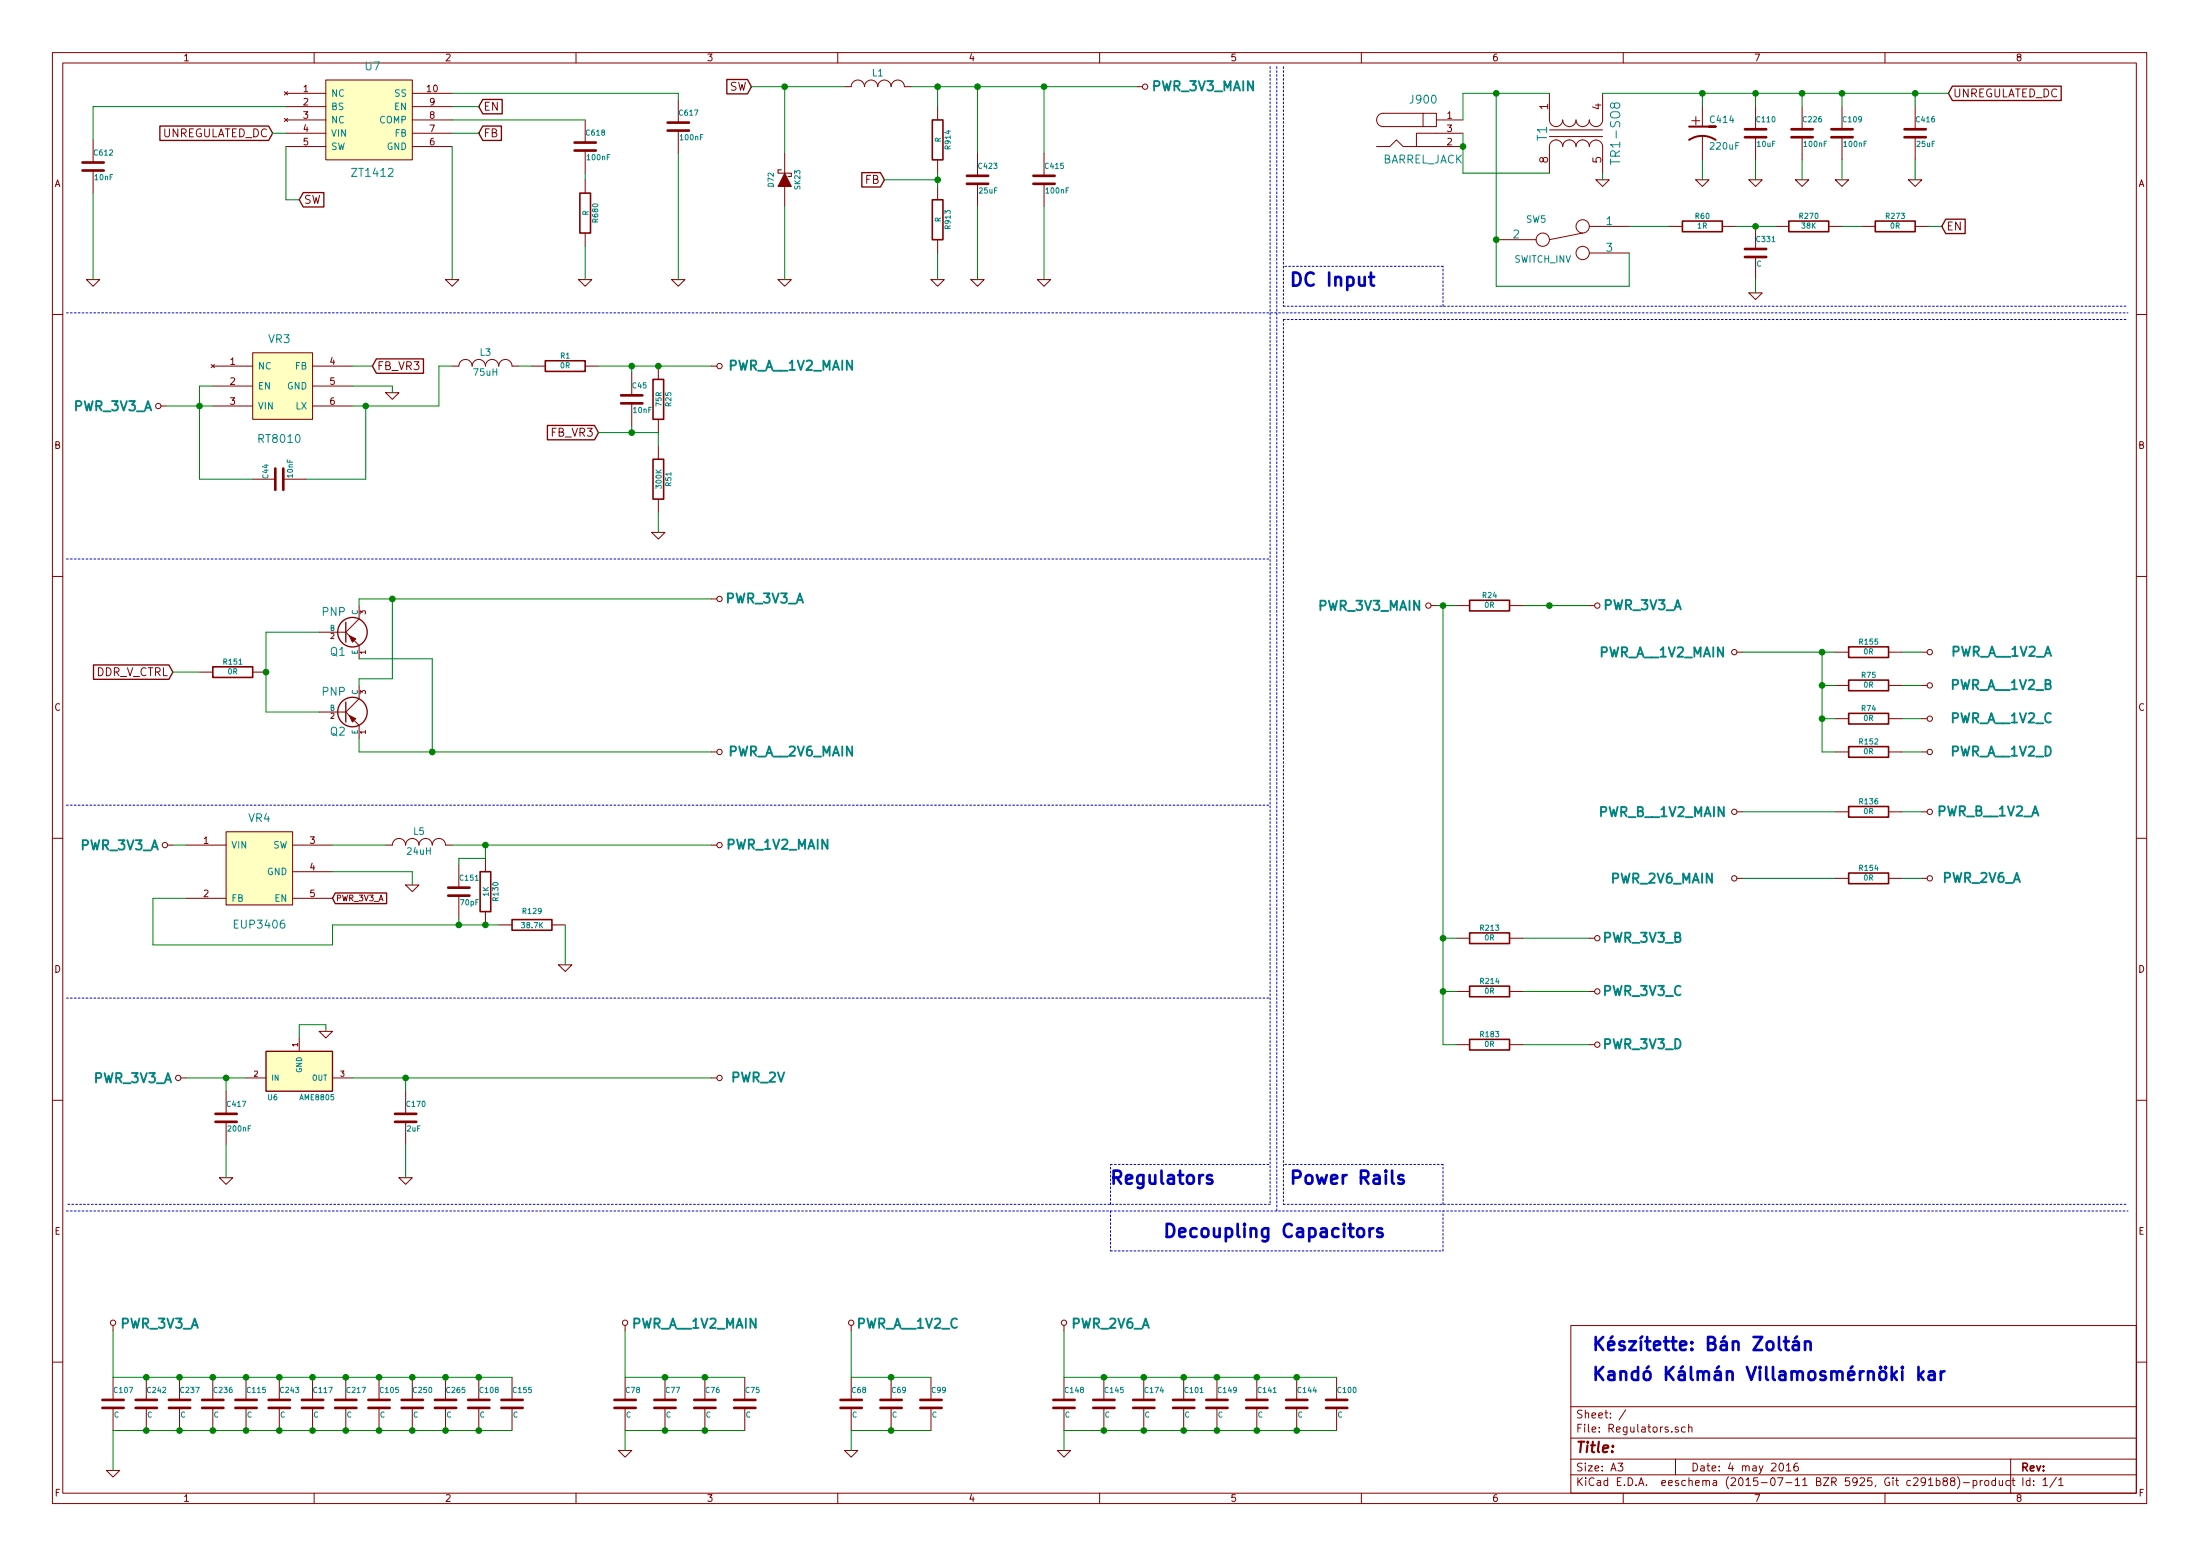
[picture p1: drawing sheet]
<svg xmlns="http://www.w3.org/2000/svg" width="420mm" height="297mm" viewBox="0 0 420 297" stroke-linecap="round" stroke-linejoin="round" font-family="sans-serif">
<g fill="none" stroke="#840000" stroke-width=".19">
<path d="M10 10h400v277h-400zM12 12h396v273.1h-396zM54.3 17.5l.6 .6M54.6 17.8h7.6M54.9 17.5l-.6 .6M60 10v2M62.2 15.3h16.5v15.2h-16.5zM78.7 17.8h7.7M110 10v2M129.5 19.1v4.3M160 10v2M161.3 16.5h1.3a1.27 1.27 0 0 1 1.2-1.2 1.27 1.27 0 0 1 1.3 1.2 1.27 1.27 0 0 1 1.3-1.2 1.27 1.27 0 0 1 1.2 1.2 1.27 1.27 0 0 1 1.3-1.2 1.27 1.27 0 0 1 1.3 1.2 1.27 1.27 0 0 1 1.2-1.2 1.27 1.27 0 0 1 1.3 1.2h1.3"/>
<path d="M210 10v2M217.2 16.5h1M260 10v2M295.9 17.8v5.1a1.27 1.27 0 0 0 1.3 1.3 1.27 1.27 0 0 0 1.2-1.3 1.27 1.27 0 0 0 1.3 1.3 1.27 1.27 0 0 0 1.3-1.3 1.27 1.27 0 0 0 1.3 1.3 1.27 1.27 0 0 0 1.2-1.3 1.27 1.27 0 0 0 1.3 1.3 1.27 1.27 0 0 0 1.3-1.3v-5.1M310 10v2M360 10v2M17.8 26.7v4.3M17.8 32.5v4.4M54.3 22.6l.6 .6M54.6 22.9h7.6M54.6 28h7.6M54.6 25.4h7.6"/>
<path d="M54.6 20.4h7.6M54.9 22.6l-.6 .6M78.7 22.9h7.7M78.7 28h7.7M78.7 25.4h7.7M78.7 20.4h7.7M111.8 22.9v4.3M111.8 28.7v4.4M111.8 34.3v2.6M129.5 24.9v4.3M149.9 29.2v3.9M149.9 35.6v3.8"/>
<path d="M179.1 20.4v2.5M179.1 30.5v2.6M179.1 35.6v2.5M186.7 29.2v4.4M186.7 35.1v4.3M199.4 29.2v4.4M199.4 35.1v4.3M262.9 28h2.5l1.3-1.3 1.3 1.3h11.4M271.8 21.6h2.5v2.6h-2.5zM271.8 21.6h-7.6a1.27 1.27 0 0 0-1.3 1.3 1.27 1.27 0 0 0 1.3 1.3h7.6M274.3 22.9h5.1M279.4 25.4h-8.9v2.6"/>
<path d="M295.9 33.1v-5.1a1.27 1.27 0 0 1 1.3-1.3 1.27 1.27 0 0 1 1.2 1.3 1.27 1.27 0 0 1 1.3-1.3 1.27 1.27 0 0 1 1.3 1.3 1.27 1.27 0 0 1 1.3-1.3 1.27 1.27 0 0 1 1.2 1.3 1.27 1.27 0 0 1 1.3-1.3 1.27 1.27 0 0 1 1.3 1.3v5.1M295.9 24.8h10.2M295.9 26.1h10.2M304.8 34.3h2.5l-1.2 1.3zM323.8 34.3h2.6l-1.3 1.3zM325.1 20.4v3.8M325.1 25.9v4.6M334 34.3h2.5l-1.2 1.3zM335.3 20.4v4.3M335.3 26.2v4.3M342.9 34.3h2.5l-1.2 1.3zM344.2 20.4v4.3"/>
<path d="M344.2 26.2v4.3M350.5 34.3h2.6l-1.3 1.3zM351.8 20.4v4.3M351.8 26.2v4.3M364.5 34.3h2.5l-1.2 1.3zM365.8 20.4v4.3M365.8 26.2v4.3M16.5 53.4h2.5l-1.2 1.2zM85.1 53.4h2.5l-1.2 1.2zM110.5 53.4h2.5l-1.2 1.2zM111.8 44.5v2.5M128.3 53.4h2.5l-1.3 1.2z"/>
<path d="M148.6 53.4h2.5l-1.2 1.2zM177.8 53.4h2.5l-1.2 1.2zM179.1 45.8v2.5M185.4 53.4h2.6l-1.3 1.2zM198.1 53.4h2.6l-1.3 1.2zM285.7 45.8h7.7M302.3 44.5l-6.4 1.3M303.5 43.2h7.6M303.5 48.3h7.6M318.8 43.2h2.5M328.9 43.2h2.6M334 55.9h2.5l-1.2 1.3z"/>
<path d="M335.3 43.2v4.3M335.3 49.1v4.3M339.1 43.2h2.5M349.2 43.2h2.6M355.6 43.2h2.5M365.8 43.2h2.5M10 60h2M30.7 77.5h1M40.3 69.6l.6 .6M40.6 69.9h7.7M40.6 73.7h7.7M40.6 77.5h7.7"/>
<path d="M40.9 69.6l-.6 .6M48.3 67.3h11.4v12.7h-11.4zM59.7 69.9h7.6M59.7 73.7h7.6M59.7 77.5h7.6M73.7 75h2.5l-1.3 1.2zM86.4 69.9h1.2a1.27 1.27 0 0 1 1.3-1.3 1.27 1.27 0 0 1 1.3 1.3 1.27 1.27 0 0 1 1.2-1.3 1.27 1.27 0 0 1 1.3 1.3 1.27 1.27 0 0 1 1.3-1.3 1.27 1.27 0 0 1 1.2 1.3 1.27 1.27 0 0 1 1.3-1.3 1.27 1.27 0 0 1 1.3 1.3h1.3M101.6 69.9h2.5M111.8 69.9h2.5M120.6 71.2v4.3M120.6 77v4.3M125.7 69.9v2.5"/>
<path d="M135.9 69.9h1M408 60h2M48.3 91.5h4.3M54.1 91.5h4.3M125.7 80v2.6M125.7 85.1v2.6M125.7 95.3v2.5M10 110h2M68.6 115.6v2.5l-2.6 2.6M124.5 101.6h2.5l-1.3 1.3zM135.9 114.3h1M273.3 115.6h1"/>
<path d="M278.1 115.6h2.6M288.3 115.6h2.5M303.5 115.6h1M408 110h2M38.1 128.3h2.5M48.3 128.3h2.5M61 120.7h5M61 135.9h5M66 120.7l.7 .6M66 135.9l.7 .7M67.7 122.3l.9 .9v2.6M67.7 137.6l.9 .9v2.5"/>
<path d="M68.6 130.8v2.6l-2.6 2.5M331.7 124.5h1M350.5 124.5h2.6M350.5 130.8h2.6M350.5 137.2h2.6M360.7 124.5h2.5M360.7 130.8h2.5M360.7 137.2h2.5M367 124.5h1M367 130.8h1M367 137.2h1M43.2 158.8h12.7v14h-12.7z"/>
<path d="M135.9 143.5h1M331.7 155h1M350.5 155h2.6M350.5 143.5h2.6M360.7 155h2.5M360.7 143.5h2.5M367 143.5h1M367 155h1M10 160h2M32 161.3h1M35.6 161.3h7.6M35.6 171.5h7.6"/>
<path d="M55.9 161.3h7.6M55.9 171.5h7.6M55.9 166.4h7.6M73.7 161.3h1.2a1.27 1.27 0 0 1 1.3-1.2 1.27 1.27 0 0 1 1.3 1.2 1.27 1.27 0 0 1 1.2-1.2 1.27 1.27 0 0 1 1.3 1.2 1.27 1.27 0 0 1 1.3-1.2 1.27 1.27 0 0 1 1.2 1.2 1.27 1.27 0 0 1 1.3-1.2 1.27 1.27 0 0 1 1.3 1.2h1.3M77.5 168.9h2.5l-1.3 1.3zM87.6 165.1v4.4M87.6 171v4.3M92.7 163.9v2.5M92.7 174v2.6M95.2 176.6h2.6M105.4 176.6h2.5M135.9 161.3h1"/>
<path d="M278.1 179.1h2.6M288.3 179.1h2.5M303.5 179.1h1M331.7 167.7h1M350.5 167.7h2.6M360.7 167.7h2.5M367 167.7h1M408 160h2M57.1 198.2v2.5M61 196.9h2.5l-1.3 1.3zM106.7 184.2h2.5l-1.3 1.3zM278.1 189.3h2.6"/>
<path d="M278.1 199.4h2.6M288.3 189.3h2.5M288.3 199.4h2.5M303.5 199.4h1M303.5 189.3h1M10 210h2M34.5 205.8h1.1M43.2 208.3v4.3M43.2 214.2v4.3M47 205.8h3.8M63.5 205.8h3.8M77.5 208.3v4.3"/>
<path d="M77.5 214.2v4.3M135.9 205.8h1M408 210h2M41.9 224.8h2.5l-1.2 1.3zM76.2 224.8h2.5l-1.2 1.3zM21.6 253v1M119.4 253v1M162.6 253v1M203.2 253v1M300 253h108v32.1h-108zM10 260h2M21.6 262.9v4.3"/>
<path d="M21.6 268.8v4.3M27.9 262.9v4.3M27.9 268.8v4.3M34.3 262.9v4.3M34.3 268.8v4.3M40.6 262.9v4.3M40.6 268.8v4.3M47 262.9v4.3M47 268.8v4.3M53.3 262.9v4.3M53.3 268.8v4.3M59.7 262.9v4.3"/>
<path d="M59.7 268.8v4.3M66 262.9v4.3M66 268.8v4.3M72.4 262.9v4.3M72.4 268.8v4.3M78.7 262.9v4.3M78.7 268.8v4.3M85.1 262.9v4.3M85.1 268.8v4.3M91.4 262.9v4.3M91.4 268.8v4.3M97.8 262.9v4.3"/>
<path d="M97.8 268.8v4.3M118.1 276.9h2.5l-1.2 1.3zM119.4 262.9v4.3M119.4 268.8v4.3M127 262.9v4.3M127 268.8v4.3M134.6 262.9v4.3M134.6 268.8v4.3M142.2 262.9v4.3M142.2 268.8v4.3M161.3 276.9h2.5l-1.2 1.3zM162.6 262.9v4.3"/>
<path d="M162.6 268.8v4.3M170.2 262.9v4.3M170.2 268.8v4.3M177.8 262.9v4.3M177.8 268.8v4.3M201.9 276.9h2.6l-1.3 1.3zM203.2 262.9v4.3M203.2 268.8v4.3M210.8 262.9v4.3M210.8 268.8v4.3M218.4 262.9v4.3M218.4 268.8v4.3"/>
<path d="M226.1 262.9v4.3M226.1 268.8v4.3M232.4 262.9v4.3M232.4 268.8v4.3M240 262.9v4.3M240 268.8v4.3M247.6 262.9v4.3M247.6 268.8v4.3M255.3 262.9v4.3M255.3 268.8v4.3M300 278.5h108M300 274.5h108"/>
<path d="M300 268.5h108M309 279.3h.9l-.5 .6 .5 .1v.7l-.2 .1-.7-.1M310.5 269.1l-1.3 2M320 278.5v3M320.5 272.5a.37 .37 0 0 0-.6 .1l.1 .2 .5 .2 .1 .1-.3 .3-.4-.1M321.8 272.5l-.4-.1-.3 .3 .1 .6 .2 .1 .4-.1M322.5 272.5l.2-.1 .4 .1v.9M322.5 271.9v1.5M339.9 279.5l.2-.2a.81 .81 0 0 1 .6 .6 .81 .81 0 0 1-.3 .8l-.1 .1a.79 .79 0 0 1-.4-1.3zM341.2 279.7l.4-.4v1.5M343.3 279.3a.59 .59 0 0 0-.7 .6l.1 .8 .2 .1 .5-.1 .1-.5-.2-.3h-.4l-.3 .3M384 278.5v6.6"/>
<path d="M408 260h2M20.3 280.7h2.6l-1.3 1.3zM60 285.1v1.9M110 285.1v1.9M160 285.1v1.9M210 285.1v1.9M260 285.1v1.9M300 281.5h108M310 285.1v1.9M341.2 280.8h.8M360 285.1v1.9M367.7 282.7l-.2 .3h-.3l-.3-.3 .1-.5 .5-.1 .2 .2a1.19 1.19 0 0 1-.2 1.2l-.5 .1"/>
<path d="M368.3 282.5l.4-.4v1.5M368.3 283.6h.9M369.8 282.7l.4-.1 .3 .3-.1 .6h-.6M369.8 282.1v1.5M371.3 282.7l-.2-.2v-.2l.2-.2 .5 .1 .1 .2v.2l-.6 .1-.2 .3v.5l.2 .1h.4l.2-.3v-.3l-.2-.3M372.8 282.7l-.3-.2 .1-.2 .2-.2 .4 .1 .2 .2-.1 .2-.5 .1-.3 .3 .1 .5 .2 .1h.3l.3-.3v-.3l-.3-.3M373.8 281.9a1.71 1.71 0 0 1 0 2.3M375 283h1.1M376.8 282.7l.5-.1 .2 .3-.1 .6h-.6M376.8 282.6v1.5M378.2 282.6v1M378.6 282.6l-.4 .3"/>
<path d="M379.1 282.7l.2-.1 .5 .1v.6l-.1 .2-.4 .1-.2-.1zM381.1 282.7l-.4-.1-.3 .3 .1 .6 .2 .1 .4-.1M381.1 282.1v1.5M381.8 282.6l.1 .9 .3 .1 .2-.1M382.4 282.6v1M383.8 282.7l-.4-.1-.3 .3 .1 .6 .2 .1 .4-.1M384.3 282.6h.5M384.5 282.1v1.3l.3 .2M392.7 282l-1.2 2M393.2 282.5l.4-.4v1.5M393.2 283.6h.8"/>
<circle cx="218.7" cy="16.5" r=".51"/>
<circle cx="294.6" cy="45.8" r="1.27"/>
<circle cx="302.3" cy="48.3" r="1.27"/>
<circle cx="302.3" cy="43.2" r="1.27"/>
<circle cx="30.2" cy="77.5" r=".51"/>
<circle cx="137.4" cy="69.9" r=".51"/>
<circle cx="137.4" cy="114.3" r=".51"/>
<circle cx="272.8" cy="115.6" r=".51"/>
<circle cx="305.1" cy="115.6" r=".51"/>
<circle cx="331.2" cy="124.5" r=".51"/>
<circle cx="368.6" cy="130.8" r=".51"/>
<circle cx="368.6" cy="124.5" r=".51"/>
<circle cx="368.6" cy="137.2" r=".51"/>
<circle cx="137.4" cy="143.5" r=".51"/>
<circle cx="331.2" cy="155" r=".51"/>
<circle cx="368.6" cy="155" r=".51"/>
<circle cx="368.6" cy="143.5" r=".51"/>
<circle cx="31.5" cy="161.3" r=".51"/>
<circle cx="137.4" cy="161.3" r=".51"/>
<circle cx="305.1" cy="179.1" r=".51"/>
<circle cx="331.2" cy="167.7" r=".51"/>
<circle cx="368.6" cy="167.7" r=".51"/>
<circle cx="305.1" cy="189.3" r=".51"/>
<circle cx="305.1" cy="199.4" r=".51"/>
<circle cx="34" cy="205.8" r=".51"/>
<circle cx="137.4" cy="205.8" r=".51"/>
<circle cx="21.6" cy="252.5" r=".51"/>
<circle cx="119.4" cy="252.5" r=".51"/>
<circle cx="162.6" cy="252.5" r=".51"/>
<circle cx="203.2" cy="252.5" r=".51"/>
</g>
<path d="M322.6 26.7a4.6 4.6 0 0 1 5.1 0M322.6 24.2h5.1h-1.3" fill="none" stroke="#840000" stroke-width=".38"/>
<g fill="none" stroke="#840000" stroke-width=".51">
<path d="M15.7 32.5h4.1M15.7 31h4.1M109.7 28.7h4.1M109.7 27.2h4.1M127.5 24.9h4.1M127.5 23.4h4.1M184.7 35.1h4M184.7 33.6h4M197.4 35.1h4M197.4 33.6h4M333.2 26.2h4.1M333.2 24.7h4.1"/>
<path d="M342.1 26.2h4.1M342.1 24.7h4.1M349.8 26.2h4M349.8 24.7h4M363.7 26.2h4.1M363.7 24.7h4.1M333.2 49.1h4.1M333.2 47.5h4.1M118.6 77h4.1M118.6 75.5h4.1M52.6 89.4v4.1M54.1 89.4v4.1"/>
<path d="M85.6 171h4.1M85.6 169.5h4.1M41.1 214.2h4.1M41.1 212.6h4.1M75.4 214.2h4.1M75.4 212.6h4.1M19.6 268.8h4M19.6 267.2h4M25.9 268.8h4.1M25.9 267.2h4.1M32.3 268.8h4M32.3 267.2h4"/>
<path d="M38.6 268.8h4.1M38.6 267.2h4.1M45 268.8h4M45 267.2h4M51.3 268.8h4.1M51.3 267.2h4.1M57.7 268.8h4M57.7 267.2h4M64 268.8h4.1M64 267.2h4.1M70.4 268.8h4M70.4 267.2h4"/>
<path d="M76.7 268.8h4.1M76.7 267.2h4.1M83.1 268.8h4M83.1 267.2h4M89.4 268.8h4.1M89.4 267.2h4.1M95.8 268.8h4M95.8 267.2h4M117.3 268.8h4.1M117.3 267.2h4.1M125 268.8h4M125 267.2h4"/>
<path d="M132.6 268.8h4.1M132.6 267.2h4.1M140.2 268.8h4.1M140.2 267.2h4.1M160.5 268.8h4.1M160.5 267.2h4.1M168.1 268.8h4.1M168.1 267.2h4.1M175.8 268.8h4M175.8 267.2h4M201.2 268.8h4M201.2 267.2h4"/>
<path d="M208.8 268.8h4.1M208.8 267.2h4.1M216.4 268.8h4.1M216.4 267.2h4.1M224 268.8h4.1M224 267.2h4.1M230.4 268.8h4M230.4 267.2h4M238 268.8h4.1M238 267.2h4.1M245.6 268.8h4.1M245.6 267.2h4.1"/>
<path d="M253.2 268.8h4.1M253.2 267.2h4.1"/>
</g>
<g fill="#ffffc2" stroke="#ffffc2" stroke-width=".19">
<path d="M62.2 15.3h16.5v15.2h-16.5z"/>
<path d="M48.3 67.3h11.4v12.7h-11.4z"/>
<path d="M43.2 158.8h12.7v14h-12.7z"/>
<path d="M50.8 200.7h12.7v7.6h-12.7z"/>
</g>
<g fill="none" stroke="#840000" stroke-width=".25">
<path d="M92.2 19h3.7v2.7h-3.7l-.8-1.3zM138.8 15.2h3.9l.8 1.3-.8 1.4h-3.9zM372.9 16.4h20.7v2.8h-20.7l-.8-1.4zM30.5 24.1h20.8l.8 1.3-.8 1.4h-20.8zM57.9 36.8h3.9v2.7h-3.9l-.8-1.4zM92.2 24.1h3.6v2.7h-3.6l-.8-1.4zM164.6 33h3.5l.8 1.3-.8 1.4h-3.5zM371.6 41.8h3.7v2.8h-3.7l-.8-1.4zM71.9 68.5h9v2.8h-9l-.8-1.4zM104.5 81.2h9l.8 1.4-.8 1.4h-9zM17.9 126.9h14.4l.7 1.4-.7 1.4h-14.4zM64 170.5h9.8v2h-9.8l-.5-1z"/>
<path d="M50.8 200.7h12.7v7.6h-12.7z"/>
<circle cx="67.3" cy="135.9" r="2.82"/>
<circle cx="67.3" cy="120.7" r="2.82"/>
</g>
<g fill="#840000" stroke="#840000" stroke-width=".19">
<path d="M149.9 33.1l1.2 2.5h-2.5z"/>
<path d="M66.7 121.3l1.2 .7-.6 .6z"/>
<path d="M66.7 136.6l1.2 .6-.6 .6z"/>
</g>
<path d="M149.2 32.4h-.6v.7h2.5v.6h-.6" fill="none" stroke="#840000" stroke-width=".2"/>
<g fill="none" stroke="#840000" stroke-width=".3">
<path d="M110.7 36.9h2.1v7.6h-2.1zM178.1 22.9h2v7.6h-2zM178.1 38.1h2v7.7h-2zM321.3 42.2h7.6v2h-7.6zM341.6 42.2h7.6v2h-7.6zM358.1 42.2h7.7v2h-7.7zM104.1 68.9h7.7v2h-7.7zM124.7 72.4h2v7.6h-2zM124.7 87.7h2v7.6h-2zM280.7 114.6h7.6v2h-7.6zM40.6 127.3h7.7v2h-7.7zM353.1 123.5h7.6v2h-7.6z"/>
<path d="M353.1 129.8h7.6v2.1h-7.6zM353.1 136.2h7.6v2h-7.6zM353.1 154h7.6v2h-7.6zM353.1 142.5h7.6v2.1h-7.6zM91.7 166.4h2v7.6h-2zM97.8 175.6h7.6v2h-7.6zM280.7 178.1h7.6v2h-7.6zM353.1 166.7h7.6v2h-7.6zM280.7 188.3h7.6v2h-7.6zM280.7 198.4h7.6v2h-7.6z"/>
</g>
<g fill="none" stroke="#008400" stroke-width=".19">
<path d="M86.4 17.8h43.1v1.3M143.5 16.5h17.8M149.9 16.5v12.7M174 16.5h43.2M179.1 16.5v3.9M186.7 16.5v12.7M199.4 16.5v12.7M285.7 17.8v36.8h25.4v-6.3M295.9 17.8h-16.5v5.1M306.1 17.8h66M325.1 17.8v2.6M335.3 17.8v2.6"/>
<path d="M344.2 17.8v2.6M351.8 17.8v2.6M365.8 17.8v2.6M17.8 36.9v16.5M52.1 25.4h2.5M54.6 28v10.1h2.5M54.6 20.4h-36.8v6.3M86.4 25.4h5M86.4 28v25.4M86.4 22.9h25.4M86.4 20.4h5M111.8 33.1v1.2"/>
<path d="M129.5 29.2v24.2M149.9 39.4v14M168.9 34.3h10.2M179.1 33.1v2.5M186.7 39.4v14M199.4 39.4v14M279.4 25.4v7.7h16.5M306.1 33.1v1.2M325.1 30.5v3.8M335.3 30.5v3.8M344.2 30.5v3.8M351.8 30.5v3.8"/>
<path d="M365.8 30.5v3.8M111.8 47v6.4M179.1 48.3v5.1M311.1 43.2h7.7M331.5 43.2h7.6M335.3 53.4v2.5M351.8 43.2h3.8M368.3 43.2h2.5M31.7 77.5h8.9M40.6 73.7h-2.5v17.8h10.2M67.3 73.7h7.6v1.3M67.3 69.9h3.8"/>
<path d="M69.8 77.5v14h-11.4M86.4 69.9h-2.6v7.6h-16.5M99.1 69.9h2.5M114.3 69.9h21.6M120.6 69.9v1.3M114.3 82.6h11.4v2.5M120.6 81.3v1.3M125.7 97.8v3.8M74.9 114.3v15.3h-6.3v1.2M135.9 114.3h-67.3v1.3M274.3 115.6h3.8M275.6 115.6v83.8h2.5"/>
<path d="M290.8 115.6h12.7M33 128.3h5.1M61 120.7h-10.2v15.2h10.2M68.6 125.8h13.9v17.7M332.7 124.5h17.8M348 124.5v19h2.5M348 130.8h2.5M348 137.2h2.5M363.2 130.8h3.8M363.2 137.2h3.8M363.2 124.5h3.8M68.6 141v2.5h67.3"/>
<path d="M332.7 155h17.8M363.2 143.5h3.8M363.2 155h3.8M33 161.3h2.6M35.6 171.5h-6.4v8.9h34.3v-3.8h31.7M63.5 161.3h10.2M63.5 166.4h15.2v2.5M86.4 161.3h49.5M87.6 175.3v1.3M92.7 161.3v2.6h-5.1v1.2M107.9 176.6v7.6M275.6 179.1h2.5"/>
<path d="M290.8 179.1h12.7M332.7 167.7h17.8M363.2 167.7h3.8M62.2 196.9v-1.3h-5.1v2.6M275.6 189.3h2.5M290.8 189.3h12.7M290.8 199.4h12.7M35.6 205.8h11.4M43.2 205.8v2.5M43.2 218.5v6.3M67.3 205.8h68.6M77.5 205.8v2.5"/>
<path d="M77.5 218.5v6.3M21.6 254v8.9h76.2M119.4 254v8.9h22.8M162.6 254v8.9h15.2M203.2 254v8.9h52.1M97.8 273.1h-76.2v7.6M142.2 273.1h-22.8v3.8M177.8 273.1h-15.2v3.8M255.3 273.1h-52.1v3.8"/>
</g>
<g fill="#008400" stroke="#008400" stroke-width=".25">
<circle cx="325.1" cy="17.8" r=".51"/>
<circle cx="335.3" cy="17.8" r=".51"/>
<circle cx="344.2" cy="17.8" r=".51"/>
<circle cx="351.8" cy="17.8" r=".51"/>
<circle cx="365.8" cy="17.8" r=".51"/>
<circle cx="279.4" cy="28" r=".51"/>
<circle cx="186.7" cy="16.5" r=".51"/>
<circle cx="149.9" cy="16.5" r=".51"/>
<circle cx="179.1" cy="16.5" r=".51"/>
<circle cx="179.1" cy="34.3" r=".51"/>
<circle cx="285.7" cy="17.8" r=".51"/>
<circle cx="335.3" cy="43.2" r=".51"/>
<circle cx="285.7" cy="45.8" r=".51"/>
<circle cx="199.4" cy="16.5" r=".51"/>
<circle cx="38.1" cy="77.5" r=".51"/>
<circle cx="120.7" cy="69.9" r=".51"/>
<circle cx="120.7" cy="82.6" r=".51"/>
<circle cx="125.7" cy="69.9" r=".51"/>
<circle cx="69.9" cy="77.5" r=".51"/>
<circle cx="87.6" cy="176.6" r=".51"/>
<circle cx="43.2" cy="205.8" r=".51"/>
<circle cx="77.5" cy="205.8" r=".51"/>
<circle cx="27.9" cy="273.1" r=".51"/>
<circle cx="34.3" cy="273.1" r=".51"/>
<circle cx="40.6" cy="273.1" r=".51"/>
<circle cx="47" cy="273.1" r=".51"/>
<circle cx="53.3" cy="273.1" r=".51"/>
<circle cx="59.7" cy="273.1" r=".51"/>
<circle cx="66" cy="273.1" r=".51"/>
<circle cx="72.4" cy="273.1" r=".51"/>
<circle cx="78.7" cy="273.1" r=".51"/>
<circle cx="85.1" cy="273.1" r=".51"/>
<circle cx="91.4" cy="273.1" r=".51"/>
<circle cx="91.4" cy="262.9" r=".51"/>
<circle cx="85.1" cy="262.9" r=".51"/>
<circle cx="78.7" cy="262.9" r=".51"/>
<circle cx="72.4" cy="262.9" r=".51"/>
<circle cx="66" cy="262.9" r=".51"/>
<circle cx="59.7" cy="262.9" r=".51"/>
<circle cx="53.3" cy="262.9" r=".51"/>
<circle cx="47" cy="262.9" r=".51"/>
<circle cx="40.6" cy="262.9" r=".51"/>
<circle cx="34.3" cy="262.9" r=".51"/>
<circle cx="27.9" cy="262.9" r=".51"/>
<circle cx="127" cy="273.1" r=".51"/>
<circle cx="134.6" cy="273.1" r=".51"/>
<circle cx="127" cy="262.9" r=".51"/>
<circle cx="134.6" cy="262.9" r=".51"/>
<circle cx="170.2" cy="273.1" r=".51"/>
<circle cx="170.2" cy="262.9" r=".51"/>
<circle cx="348" cy="124.5" r=".51"/>
<circle cx="348" cy="130.8" r=".51"/>
<circle cx="348" cy="137.2" r=".51"/>
<circle cx="92.7" cy="161.3" r=".51"/>
<circle cx="50.8" cy="128.3" r=".51"/>
<circle cx="74.9" cy="114.3" r=".51"/>
<circle cx="82.6" cy="143.5" r=".51"/>
<circle cx="295.9" cy="115.6" r=".51"/>
<circle cx="275.6" cy="115.6" r=".51"/>
<circle cx="275.6" cy="179.1" r=".51"/>
<circle cx="275.6" cy="189.3" r=".51"/>
<circle cx="92.7" cy="176.6" r=".51"/>
<circle cx="210.8" cy="262.9" r=".51"/>
<circle cx="218.4" cy="262.9" r=".51"/>
<circle cx="226.1" cy="262.9" r=".51"/>
<circle cx="232.4" cy="262.9" r=".51"/>
<circle cx="240" cy="262.9" r=".51"/>
<circle cx="247.7" cy="262.9" r=".51"/>
<circle cx="247.6" cy="273.1" r=".51"/>
<circle cx="240" cy="273.1" r=".51"/>
<circle cx="232.4" cy="273.1" r=".51"/>
<circle cx="226.1" cy="273.1" r=".51"/>
<circle cx="218.4" cy="273.1" r=".51"/>
<circle cx="210.8" cy="273.1" r=".51"/>
</g>
<g fill="#840000" stroke="#840000" stroke-width=".25">
<path d="M66 118.8v3.8z"/>
<path d="M66 134v3.8z"/>
</g>
<g fill="none" stroke="#0000c2" stroke-width=".19" stroke-dasharray=".3 .4">
<path d="M242.6 12.7v217.2M243.8 12.7v218.5M245.1 12.7v45.8M12.7 59.7h393.7M245.1 58.5h161.3M275.6 58.5v-7.7M275.6 50.8h-30.5M245.1 61v168.9M245.1 61h161.3M12.7 106.7h229.9M12.7 153.7h229.9M12.7 190.5h229.9"/>
<path d="M12.7 231.2h393.7M212.1 229.9v-7.6M212.1 222.3h30.5M212.1 231.2v7.6M212.1 238.8h63.5M242.6 229.9h-229.9M245.1 229.9h161.3M275.6 229.9v-7.6M275.6 222.3h-30.5M275.6 238.8v-7.6"/>
</g>
<g fill="none" stroke="#0000c2" stroke-width=".51">
<path d="M261.5 52.9h.9M261.8 52v2.2l.2 .2 .4 .1M231.4 224.4l-.5-.1-.4 .4 .1 .3 .8 .3 .2 .2-.2 .4-.2 .1-.7-.1M261.6 234.5v1.6M262.3 234.5a.68 .68 0 0 0-.7 .5M264 234.6l-.6-.1-.4 .3 .1 .4 .9 .2 .1 .3-.1 .3-.3 .1-.7-.1M268 224.4l-.6-.1-.3 .4 .1 .3 .8 .3 .1 .2-.1 .4-.2 .1-.7-.1M340.7 256.1h1M341 255.2v2.2l.2 .2 .5 .1M342.5 256.2l.2-.1 .7 .1 .1 1.5M343.2 255.1l-.4 .4M343.5 256.7l-.8 .1a.48 .48 0 0 0-.3 .4 .48 .48 0 0 0 .3 .5l.8-.1"/>
<path d="M344.7 256.3a.62 .62 0 0 1 1.1 .1v1.3M344.7 256.1v1.6M366.4 260.9v2.5M366.6 262.5l.8 .9M367.4 261.8l-1 .9M368.4 261.9l.3-.1 .7 .1 .1 1.5M369.5 262.4l-.8 .1a.48 .48 0 0 0-.4 .5 .48 .48 0 0 0 .4 .4l.8-.1M370.7 261.8v1.6M371.4 261.8a.68 .68 0 0 0-.7 .5"/>
</g>
<g font-size="3.5" fill="#0000c2">
<text x="246.4" y="54.6">DC Input</text>
<text x="212.1" y="226.1">Regulators</text>
<text x="246.4" y="226.1">Power Rails</text>
<text x="222.2" y="236.3">Decoupling Capacitors</text>
<text x="304.2" y="257.8">Készítette: Bán Zoltán</text>
<text x="304.2" y="263.6">Kandó Kálmán Villamosmérnöki kar</text>
</g>
<g font-size="2.8" fill="#840000">
<text x="323" y="23.9">+</text>
<text x="301" y="277.3">Title:</text>
</g>
<g font-size="2.5" fill="#008484">
<text x="220.1" y="17.4">PWR_3V3_MAIN</text>
<text x="295.5" y="26.9" transform="rotate(-90 295.5 26.9)">T1</text>
<text x="309.4" y="30.7" transform="rotate(-90 309.4 30.7)">TR1-SO8</text>
<text x="139.1" y="70.7">PWR_A__1V2_MAIN</text>
<text x="14.1" y="78.4">PWR_3V3_A</text>
<text x="138.6" y="115.1">PWR_3V3_A</text>
<text x="251.9" y="116.5">PWR_3V3_MAIN</text>
<text x="306.2" y="116.4">PWR_3V3_A</text>
<text x="305.4" y="125.4">PWR_A__1V2_MAIN</text>
<text x="372.5" y="125.3">PWR_A__1V2_A</text>
<text x="372.5" y="131.7">PWR_A__1V2_B</text>
<text x="372.5" y="138">PWR_A__1V2_C</text>
<text x="139.1" y="144.4">PWR_A__2V6_MAIN</text>
<text x="372.5" y="144.4">PWR_A__1V2_D</text>
<text x="305.4" y="155.9">PWR_B__1V2_MAIN</text>
<text x="370" y="155.8">PWR_B__1V2_A</text>
<text x="15.4" y="162.3">PWR_3V3_A</text>
<text x="138.8" y="162.1">PWR_1V2_MAIN</text>
<text x="307.7" y="168.6">PWR_2V6_MAIN</text>
<text x="371" y="168.5">PWR_2V6_A</text>
<text x="306.2" y="179.9">PWR_3V3_B</text>
<text x="306.2" y="190.1">PWR_3V3_C</text>
<text x="306.2" y="200.2">PWR_3V3_D</text>
<text x="17.9" y="206.7">PWR_3V3_A</text>
<text x="139.6" y="206.6">PWR_2V</text>
<text x="23" y="253.6">PWR_3V3_A</text>
<text x="120.6" y="253.6">PWR_A__1V2_MAIN</text>
<text x="163.6" y="253.6">PWR_A__1V2_C</text>
<text x="204.6" y="253.6">PWR_2V6_A</text>
</g>
<g font-size="2.1" fill="#008484">
<text x="69.8" y="13.4">U7</text>
<text x="269.4" y="19.8">J900</text>
<text x="67.5" y="33.7">ZT1412</text>
<text x="263.9" y="31.2">BARREL_JACK</text>
<text x="289" y="45.5">2</text>
<text x="306.8" y="43">1</text>
<text x="306.8" y="48">3</text>
<text x="51.3" y="65.5">VR3</text>
<text x="49.6" y="84.5">RT8010</text>
<text x="61.5" y="117.6">PNP</text>
<text x="63.1" y="125.2">Q1</text>
<text x="61.5" y="132.8">PNP</text>
<text x="63.1" y="140.4">Q2</text>
<text x="47.5" y="156.9">VR4</text>
<text x="45" y="177.3">EUP3406</text>
</g>
<g font-size="2.1" fill="#840000">
<text x="139.2" y="17.3">SW</text>
<text x="92.4" y="21.1">EN</text>
<text x="295.7" y="20.9" transform="rotate(-90 295.7 20.9)">1</text>
<text x="305.8" y="20.9" transform="rotate(-90 305.8 20.9)">4</text>
<text x="373" y="18.6">UNREGULATED_DC</text>
<text x="30.6" y="26.2">UNREGULATED_DC</text>
<text x="92.4" y="26.2">FB</text>
<text x="165.2" y="35.1">FB</text>
<text x="295.7" y="31.1" transform="rotate(-90 295.7 31.1)">8</text>
<text x="305.8" y="31.1" transform="rotate(-90 305.8 31.1)">5</text>
<text x="58.1" y="38.9">SW</text>
<text x="371.8" y="44">EN</text>
<text x="72" y="70.6">FB_VR3</text>
<text x="105.3" y="83.3">FB_VR3</text>
<text x="18.1" y="129.1">DDR_V_CTRL</text>
<text x="301" y="273.5">File: Regulators.sch</text>
<text x="301" y="270.8">Sheet: /</text>
<text x="301" y="280.9">Size: A3</text>
<text x="323" y="280.9">Date: 4 may 2016</text>
<text x="386" y="280.9">Rev:</text>
<text x="301" y="283.7">KiCad E.D.A. eeschema (2015-07-11 BZR 5925, Git c291b88)-product</text>
<text x="386" y="283.7">Id: 1/1</text>
</g>
<g font-size="1.8" fill="#840000">
<text x="35" y="11.7">1</text>
<text x="85" y="11.7">2</text>
<text x="135" y="11.7">3</text>
<text x="185" y="11.7">4</text>
<text x="235" y="11.7">5</text>
<text x="285" y="11.7">6</text>
<text x="335" y="11.7">7</text>
<text x="385" y="11.7">8</text>
<text x="57.9" y="17.6">1</text>
<text x="81.6" y="17.6">10</text>
<text x="57.9" y="20.1">2</text>
<text x="57.9" y="22.6">3</text>
<text x="82.1" y="22.6">8</text>
<text x="82.1" y="20.1">9</text>
<text x="276.4" y="22.6">1</text>
<text x="57.9" y="25.2">4</text>
<text x="57.9" y="27.7">5</text>
<text x="82.1" y="27.7">6</text>
<text x="82.1" y="25.2">7</text>
<text x="276.4" y="27.7">2</text>
<text x="276.4" y="25.2">3</text>
<text x="10.4" y="35.7">A</text>
<text x="408.4" y="35.7">A</text>
<text x="44" y="69.6">1</text>
<text x="63" y="69.6">4</text>
<text x="44" y="73.4">2</text>
<text x="44" y="77.3">3</text>
<text x="63" y="73.4">5</text>
<text x="63" y="77.3">6</text>
<text x="10.4" y="85.7">B</text>
<text x="408.4" y="85.7">B</text>
<text x="10.4" y="135.7">C</text>
<text x="408.4" y="135.7">C</text>
<text x="38.9" y="161.1">1</text>
<text x="59.2" y="161.1">3</text>
<text x="59.2" y="166.2">4</text>
<text x="38.9" y="171.2">2</text>
<text x="59.2" y="171.2">5</text>
<text x="10.4" y="185.7">D</text>
<text x="408.4" y="185.7">D</text>
<text x="10.4" y="235.7">E</text>
<text x="408.4" y="235.7">E</text>
<text x="10.5" y="285.7">F</text>
<text x="35" y="286.7">1</text>
<text x="85" y="286.7">2</text>
<text x="135" y="286.7">3</text>
<text x="185" y="286.7">4</text>
<text x="235" y="286.7">5</text>
<text x="285" y="286.7">6</text>
<text x="335" y="286.7">7</text>
<text x="385" y="286.7">8</text>
<text x="408.5" y="285.7">F</text>
</g>
<g font-size="1.8" fill="#008484">
<text x="166.6" y="14.6">L1</text>
<text x="63.2" y="18.5">NC</text>
<text x="63.2" y="21">BS</text>
<text x="63.2" y="23.5">NC</text>
<text x="72.4" y="23.5">COMP</text>
<text x="75.3" y="21">EN</text>
<text x="75.4" y="18.5">SS</text>
<text x="326.7" y="23.5">C414</text>
<text x="63.2" y="26.1">VIN</text>
<text x="63.2" y="28.6">SW</text>
<text x="73.8" y="28.6">GND</text>
<text x="75.4" y="26.1">FB</text>
<text x="326.8" y="28.5">220uF</text>
<text x="291.5" y="42.5">SW5</text>
<text x="289.2" y="50.1">SWITCH_INV</text>
<text x="49.3" y="70.5">NC</text>
<text x="56.3" y="70.5">FB</text>
<text x="90.6" y="71.7">75uH</text>
<text x="91.7" y="67.9">L3</text>
<text x="49.3" y="74.3">EN</text>
<text x="54.7" y="74.3">GND</text>
<text x="49.3" y="78.1">VIN</text>
<text x="56.4" y="78.1">LX</text>
<text x="44.2" y="162">VIN</text>
<text x="52" y="162">SW</text>
<text x="79" y="159.3">L5</text>
<text x="50.9" y="167">GND</text>
<text x="77.9" y="163.2">24uH</text>
<text x="44.2" y="172.1">FB</text>
<text x="52.4" y="172.1">EN</text>
</g>
<text font-size="1.5" fill="#840000" x="64.2" y="172">PWR_3V3_A</text>
<g font-size="1.4" fill="#008484">
<text x="129.8" y="22.1">C617</text>
<text x="335.6" y="23.3">C110</text>
<text x="344.4" y="23.3">C226</text>
<text x="352.1" y="23.3">C109</text>
<text x="366" y="23.3">C416</text>
<text x="18.1" y="29.7">C612</text>
<text x="112" y="25.9">C618</text>
<text x="130" y="26.8">100nF</text>
<text x="179.7" y="27.2" transform="rotate(-90 179.7 27.2)">R</text>
<text x="181.5" y="28.4" transform="rotate(-90 181.5 28.4)">R914</text>
<text x="335.6" y="28">10uF</text>
<text x="344.6" y="28">100nF</text>
<text x="352.2" y="28">100nF</text>
<text x="366.1" y="28">25uF</text>
<text x="18.1" y="34.4">10nF</text>
<text x="112.2" y="30.6">100nF</text>
<text x="147.8" y="35.6" transform="rotate(-90 147.8 35.6)">D72</text>
<text x="187" y="32.2">C423</text>
<text x="199.7" y="32.2">C415</text>
<text x="112.4" y="41.2" transform="rotate(-90 112.4 41.2)">R</text>
<text x="152.8" y="36.1" transform="rotate(-90 152.8 36.1)">SK23</text>
<text x="187" y="36.9">25uF</text>
<text x="199.8" y="36.9">100nF</text>
<text x="323.8" y="41.8">R60</text>
<text x="343.8" y="41.8">R270</text>
<text x="360.3" y="41.8">R273</text>
<text x="114.2" y="42.4" transform="rotate(-90 114.2 42.4)">R680</text>
<text x="179.7" y="42.4" transform="rotate(-90 179.7 42.4)">R</text>
<text x="181.5" y="43.6" transform="rotate(-90 181.5 43.6)">R913</text>
<text x="324.2" y="43.6">1R</text>
<text x="335.6" y="46.2">C331</text>
<text x="344.1" y="43.6">38K</text>
<text x="361" y="43.6">0R</text>
<text x="335.4" y="50.9">C</text>
<text x="107" y="70.3">0R</text>
<text x="107.1" y="68.4">R1</text>
<text x="120.8" y="74.1">C45</text>
<text x="126.3" y="77.5" transform="rotate(-90 126.3 77.5)">75R</text>
<text x="128.2" y="77.5" transform="rotate(-90 128.2 77.5)">R25</text>
<text x="121" y="78.8">10nF</text>
<text x="51.2" y="91.3" transform="rotate(-90 51.2 91.3)">C44</text>
<text x="55.9" y="91.1" transform="rotate(-90 55.9 91.1)">10nF</text>
<text x="126.3" y="93.1" transform="rotate(-90 126.3 93.1)">300K</text>
<text x="128.2" y="92.8" transform="rotate(-90 128.2 92.8)">R51</text>
<text x="68.3" y="117.4" transform="rotate(-90 68.3 117.4)">C</text>
<text x="283.2" y="114.2">R24</text>
<text x="283.6" y="116">0R</text>
<text x="63" y="120.4">B</text>
<text x="68.3" y="125" transform="rotate(-90 68.3 125)">E</text>
<text x="355.2" y="123">R155</text>
<text x="356" y="124.9">0R</text>
<text x="42.8" y="126.9">R151</text>
<text x="43.5" y="128.7">0R</text>
<text x="355.6" y="129.4">R75</text>
<text x="356" y="131.3">0R</text>
<text x="63" y="135.7">B</text>
<text x="68.3" y="132.6" transform="rotate(-90 68.3 132.6)">C</text>
<text x="355.6" y="135.7">R74</text>
<text x="356" y="137.6">0R</text>
<text x="68.3" y="140.2" transform="rotate(-90 68.3 140.2)">E</text>
<text x="355.2" y="142.1">R152</text>
<text x="356" y="144">0R</text>
<text x="355.2" y="153.5">R136</text>
<text x="356" y="155.4">0R</text>
<text x="355.2" y="166.2">R154</text>
<text x="87.9" y="168.1">C151</text>
<text x="88" y="172.8">70pF</text>
<text x="93.3" y="171.1" transform="rotate(-90 93.3 171.1)">1K</text>
<text x="95.2" y="171.9" transform="rotate(-90 95.2 171.9)">R130</text>
<text x="356" y="168.1">0R</text>
<text x="99.7" y="177.2">38.7K</text>
<text x="99.9" y="174.5">R129</text>
<text x="282.8" y="177.7">R213</text>
<text x="283.6" y="179.5">0R</text>
<text x="282.8" y="187.8">R214</text>
<text x="283.6" y="189.7">0R</text>
<text x="282.8" y="198">R183</text>
<text x="283.6" y="199.8">0R</text>
<text x="51.8" y="206.3">IN</text>
<text x="57.7" y="204.9" transform="rotate(-90 57.7 204.9)">GND</text>
<text x="59.5" y="206.3">OUT</text>
<text x="43.5" y="211.3">C417</text>
<text x="43.6" y="216">200nF</text>
<text x="51.2" y="210">U6</text>
<text x="57.4" y="210">AME8805</text>
<text x="77.7" y="211.3">C170</text>
<text x="77.7" y="216">2uF</text>
<text x="21.9" y="265.9">C107</text>
<text x="28.2" y="265.9">C242</text>
<text x="34.6" y="265.9">C237</text>
<text x="40.9" y="265.9">C236</text>
<text x="47.3" y="265.9">C115</text>
<text x="53.6" y="265.9">C243</text>
<text x="60" y="265.9">C117</text>
<text x="66.3" y="265.9">C217</text>
<text x="72.7" y="265.9">C105</text>
<text x="79" y="265.9">C250</text>
<text x="85.4" y="265.9">C265</text>
<text x="91.7" y="265.9">C108</text>
<text x="98.1" y="265.9">C155</text>
<text x="119.6" y="265.9">C78</text>
<text x="127.2" y="265.9">C77</text>
<text x="134.8" y="265.9">C76</text>
<text x="142.4" y="265.9">C75</text>
<text x="162.7" y="265.9">C68</text>
<text x="170.4" y="265.9">C69</text>
<text x="178" y="265.9">C99</text>
<text x="203.5" y="265.9">C148</text>
<text x="211.1" y="265.9">C145</text>
<text x="218.7" y="265.9">C174</text>
<text x="226.3" y="265.9">C101</text>
<text x="232.7" y="265.9">C149</text>
<text x="240.3" y="265.9">C141</text>
<text x="247.9" y="265.9">C144</text>
<text x="255.5" y="265.9">C100</text>
<text x="21.7" y="270.6">C</text>
<text x="28.1" y="270.6">C</text>
<text x="34.4" y="270.6">C</text>
<text x="40.8" y="270.6">C</text>
<text x="47.1" y="270.6">C</text>
<text x="53.5" y="270.6">C</text>
<text x="59.8" y="270.6">C</text>
<text x="66.2" y="270.6">C</text>
<text x="72.5" y="270.6">C</text>
<text x="78.9" y="270.6">C</text>
<text x="85.2" y="270.6">C</text>
<text x="91.6" y="270.6">C</text>
<text x="97.9" y="270.6">C</text>
<text x="119.5" y="270.6">C</text>
<text x="127.2" y="270.6">C</text>
<text x="134.8" y="270.6">C</text>
<text x="142.4" y="270.6">C</text>
<text x="162.7" y="270.6">C</text>
<text x="170.3" y="270.6">C</text>
<text x="178" y="270.6">C</text>
<text x="203.4" y="270.6">C</text>
<text x="211" y="270.6">C</text>
<text x="218.6" y="270.6">C</text>
<text x="226.2" y="270.6">C</text>
<text x="232.6" y="270.6">C</text>
<text x="240.2" y="270.6">C</text>
<text x="247.8" y="270.6">C</text>
<text x="255.4" y="270.6">C</text>
</g>
<g font-size="1.4" fill="#840000">
<text x="69.8" y="117.3" transform="rotate(-90 69.8 117.3)">3</text>
<text x="63.1" y="122">2</text>
<text x="69.8" y="124.9" transform="rotate(-90 69.8 124.9)">1</text>
<text x="63.1" y="137.2">2</text>
<text x="69.8" y="132.5" transform="rotate(-90 69.8 132.5)">3</text>
<text x="69.8" y="140.1" transform="rotate(-90 69.8 140.1)">1</text>
<text x="56.9" y="199.8" transform="rotate(-90 56.9 199.8)">1</text>
<text x="48.5" y="205.5">2</text>
<text x="65" y="205.5">3</text>
</g>
</svg>
